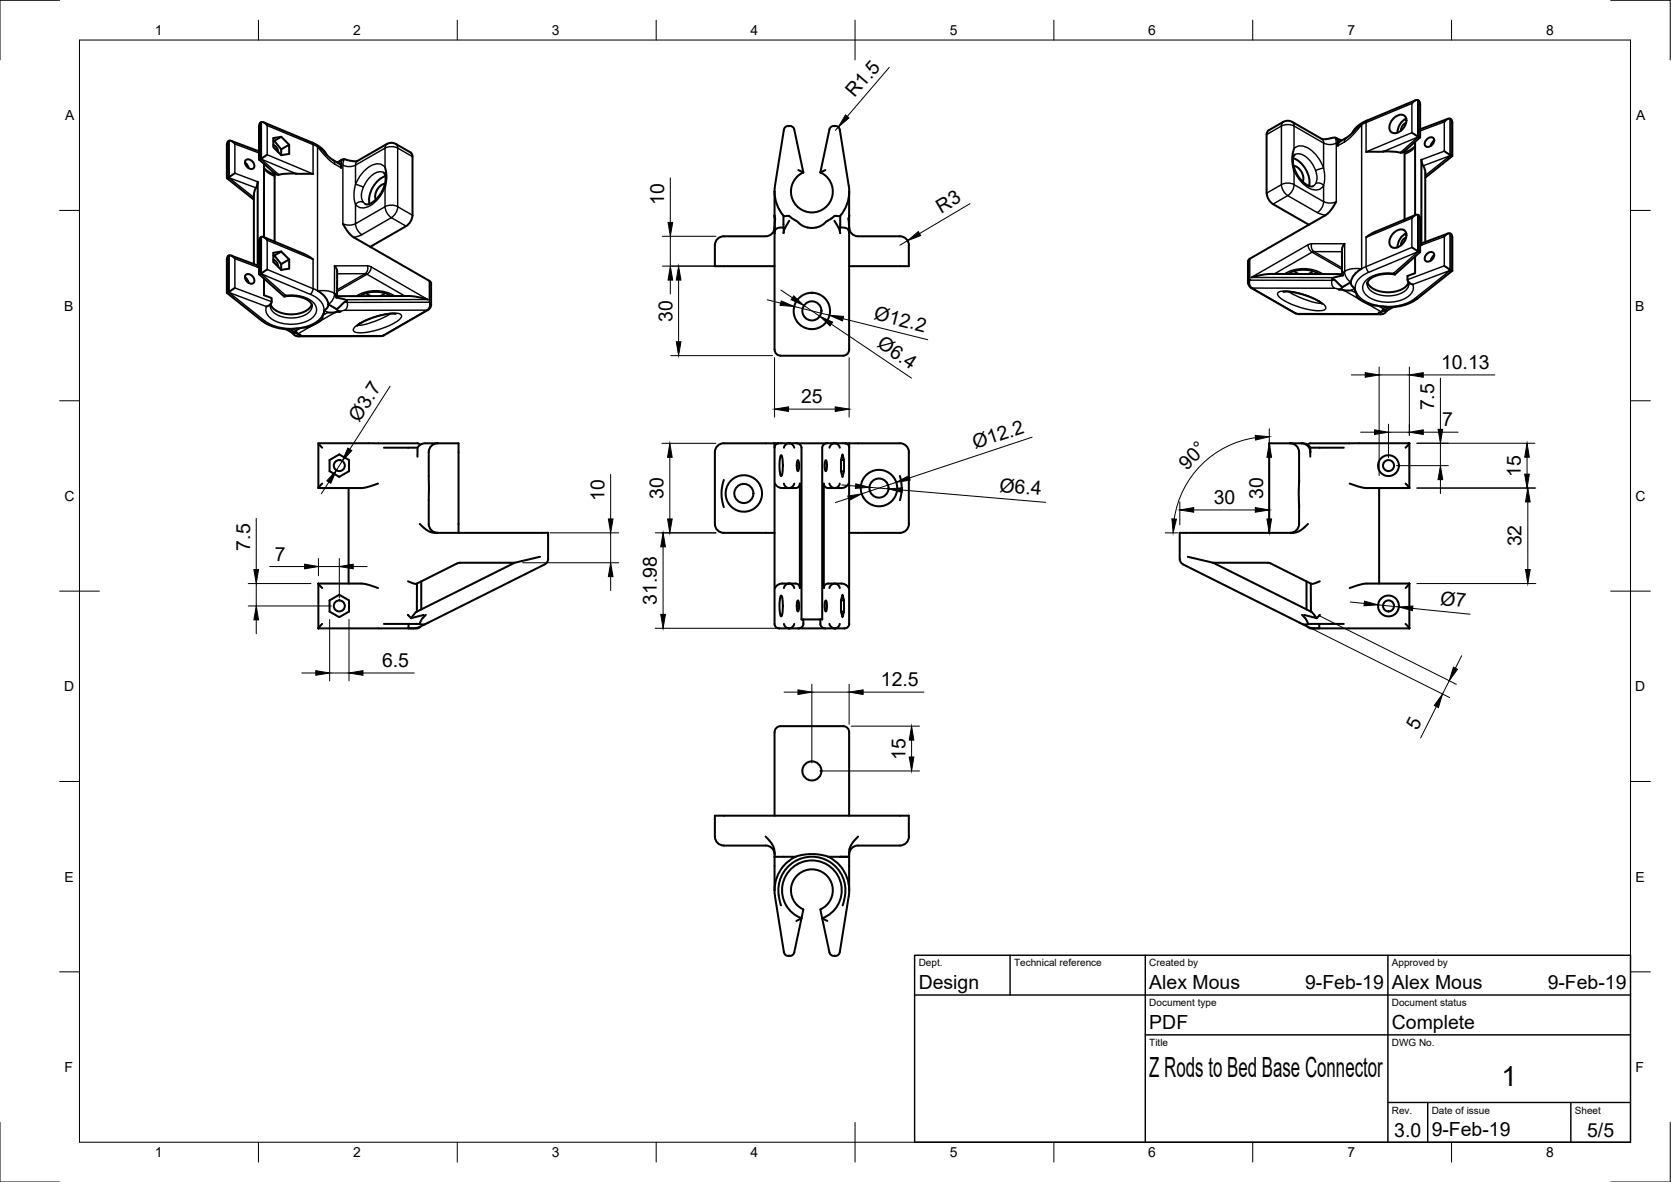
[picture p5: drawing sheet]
<svg xmlns="http://www.w3.org/2000/svg" width="420mm" height="297mm" viewBox="0 0 420 297" stroke-linecap="round" stroke-linejoin="round" font-family="sans-serif">
<!-- layer: Visible -->
<g fill="none" stroke="#000" stroke-width=".51">
<path d="M58.1 35.4l7 2.6M59.1 36.2a1.13 1.13 0 0 0-1.8-.6l-.3 .7v8.5l6.8 5.4M65.6 39.9l-.5 .2M65.6 39.9l.1 .1M66.3 30.7l13.2 5.6 1.4 1 1.2 1.6M67.2 38.9l-1.6 1M67.2 31.5a1.15 1.15 0 0 0-1.9-.5l-.2 .7v8.4M68.7 36.4a2.06 2.06 0 0 1 1.3 1.8M69 35.4l1.7 2.1 2-1.1v2.3l-2 .3M69 35.4l1.7-1 2 2M69 35.4h-.3M70.7 37.5v1.5"/>
<path d="M70.7 34.4l-2 .3v2.3l2 2M79.9 36.9l1.7 1.3M81.6 38.3l1.6 1.6 2.3 1.4 .3 .9v-1.9M103.2 38.3l.4 .4 .1 .7v14.7l-.5 1.5-1.1 1.2M103.3 38.3l-3.8-2.1a2.28 2.28 0 0 0-2.2 0l-7.6 4.3-1.8-.1-1.3-.4M198.4 31.8a.98 .98 0 0 1 1.3 .7l2.3 10.8-1.3-.6M198.4 31.7a1.14 1.14 0 0 0-1.3 .9l-2.3 15.5M209.9 31.7v.1M318.5 33.8v14.7M325.1 39.8a6.6 6.6 0 0 1 4 6.9M325.4 37.4l-.5 2.1 .1 1.9 .4 1.6M325.6 38.8l-.4 .8-.1 1.2 .3 1.3 .6 1.5 .8 1.3 1.2 1.1 1.2 .8h1"/>
<path d="M335.9 34.7l1.5 .6M342.4 31.3l-1.2 .8-2.2 2.2-2.3 1.4-.3 .9a1.62 1.62 0 0 0-.7-2l-3.2 .4-7.6-4.4a2.24 2.24 0 0 0-2.2 0l-3.7 2.2-.4 .4-.1 .6M343.5 38.2l6.2-.1 2.4 .2M350.4 29.7a2.06 2.06 0 0 1 3-.4 3.1 3.1 0 0 1-3.3 4.1 2.11 2.11 0 0 1 0-3.3zM353.2 38v17.2M353.6 30.9a2.01 2.01 0 0 0-1.3 1.9M353.6 29.8a4 4 0 0 0-2.2 3.5M355 33.3l1.6 1.1M355 26a1.15 1.15 0 0 1 1.8-.6l.3 .8v8.3l-.6-.1M355.8 36.7a6.4 6.4 0 0 1-2.6 1.6M355.8 35.7v18.4M355.9 25.2l-12.9 5.4-1.8 1.3-1.1 1.4"/>
<path d="M357.1 34.5l-4.2 3.7-.8 .2M358.8 35a.98 .98 0 0 1 1.5-.4 .98 .98 0 0 1 0 1.6 1.05 1.05 0 0 1-1.1 .7 1.05 1.05 0 0 1-1-.8zM360.6 35.3l-.5 .6-.4 .8M363.2 30.6a1.13 1.13 0 0 1 1.8-.5l.2 .7v8.4M363.2 38l1.4 1.1M364.1 29.9l-7 2.6M364.7 39.1l.5 .1M365.2 39.2l-6.8 5.4M57.5 44.6l-.5 .2M57.5 44.6l.1 .1M59.1 43.5l-1.6 1.1M61.6 40.8l.6 .6 .3 .8"/>
<path d="M61.8 40.3a1.49 1.49 0 0 1 1.7 .3 1.49 1.49 0 0 1 .2 1.7 1.54 1.54 0 0 1-1.6-.4 1.54 1.54 0 0 1-.3-1.6zM63.8 49l1-3.3v21.4l-.2-.4-6.5-2.5M63.8 49v17.4M65.1 40.1l4.5 3.8 3-.3h1.9M66.3 59.6l10.2 4.2 2.2 1.4M66.4 42.3l1.2 1 1.4 .6M66.4 41.2v18.4M69 43.5v17.2M74.4 43.7h4.3M85.8 40.3l-.9 .6M86 40.1l-1.2 .7M86.2 56.2l1.2 2 1.5 1.4 19.1 11 .4 .6"/>
<path d="M86.6 40l-.8 .3M96.4 43.4l.5 .7v1.2l-.3 1.4-.8 1.8-.9 1.3-1.1 .9-1.2 .6h-.7M96.8 46.2a3.2 3.2 0 0 0-2.3 3.9M96.8 42.1l.4 2.1-.4 2.9M96.9 44.3a6.6 6.6 0 0 0-4 6.9M102.1 56.8l-9 5.2M194.8 48.1a9.4 9.4 0 0 0 2.2 6.1M194.8 48.1v6.1l.1 .8M194.8 54.2l.1 .8M194.8 54.2v33.7M194.8 57.1a2.25 2.25 0 0 1-2.3 2.3h-10.5a2.25 2.25 0 0 0-2.3 2.2M194.9 55l-.1 3.1"/>
<path d="M197 54.2l1.4 .1 3.4 2.4 2.1 .6 1.3-.1 1.2-.4 3.5-2.5 1.4-.1M197 54.2v3M198.5 55.5l-1.1 1.8-.4 1.3 .1-.6a.58 .58 0 0 0-.1-.7 .58 .58 0 0 0-.7-.1l-1.2 .4-.3 1M206.3 43.3a5.3 5.3 0 0 1 2 8.1 5.3 5.3 0 0 1-8.3 0 5.3 5.3 0 0 1 2-8.1M207.5 42.7l-1.2 .6 2.3-10.8a1.38 1.38 0 0 1 1.3-.8 1.38 1.38 0 0 1 1.3 .9l2.3 15.5M209.8 55.5l1.2 2 .2 1.1 .1-1.4M211.3 57.2h1l.8 .3 .3 .3 .1 .8M211.3 54.2v3M213.4 55l.1 3.1M213.5 48.1v39.8a1.49 1.49 0 0 1-1.5 1.5h-15.7a1.54 1.54 0 0 1-1.5-1.5M213.5 54.2l-.1 .8M213.5 57.1a2.25 2.25 0 0 0 2.3 2.3h10.5a2.25 2.25 0 0 1 2.2 2.2"/>
<path d="M213.5 48.1a9.4 9.4 0 0 1-2.2 6.1M318.5 48.5l.2 1.1 1 1.4 9.4 5.5M325.3 41.7a3.2 3.2 0 0 1 2.3 3.9M329.1 56.5l-14.9 8.5M336 50.7l-1.1 1.7-1.1 1.3-4.7 2.8M350.4 58.6a1.85 1.85 0 0 1 3.1-.2 3.2 3.2 0 0 1-3.4 3.8 2.11 2.11 0 0 1 0-3.3zM353.6 59.7a2.01 2.01 0 0 0-1.3 1.9M353.6 58.6a4 4 0 0 0-2.2 3.6M355 54.8a1.15 1.15 0 0 1 1.8-.5l.3 .7v8.4l-.5-.2M355.9 54l-10.2 4.3-2.2 1.3M363.2 59.5a1.13 1.13 0 0 1 1.8-.6l.2 .7v8.5M364.1 58.7l-6.5 2.4-.2 .5v-21.5l.2 1.1 .6 1.2 .2 1.1v17.3"/>
<path d="M57 73.6l9.2 7.2 1.5 .9 2.3 .8 3.1 .3 3.9-.5 2.1-.8 1.8-1.3 .7-2.2 .8-.8 .1-.7 2.1 1.2 .6 .5 .4 .1-1.9 .3-1.3-.1M57.5 73.5l-.5 .1M57.5 73.5h.1M59.1 65a1.13 1.13 0 0 0-1.8-.6l-.3 .8v8.4M59.1 72.4l-1.6 1.1M61.6 69.7l.6 .6 .3 .8M61.8 69.1a1.49 1.49 0 0 1 1.7 .3 1.49 1.49 0 0 1 .2 1.7 1.54 1.54 0 0 1-1.6-.4 1.54 1.54 0 0 1-.3-1.6zM65.1 68.9l6.3 5.6 .4-.3M65.6 68.8l-.5 .1M65.6 68.8h.1M66.4 70v4.2l1.9 .7-.1 1.4-1.2 .7M67.2 67.7l-1.6 1.1"/>
<path d="M67.2 60.4a1.15 1.15 0 0 0-1.9-.6l-.2 .7v8.4M68 76.5a5.3 5.3 0 0 0 5.2 2.5 5.3 5.3 0 0 0 5.2-2.5M68.2 76.2l-.2 .7M68.7 65.3a2.06 2.06 0 0 1 1.3 1.8M69 64.2h-.3M70.7 66.4v1.4M70.7 63.2l-1.7 1 1.7 2.2 2-1.2M71.5 74.5l2.5-.1 2.3 .5 1.5 .8 .5 .5 .2 .7M72.7 65.2l-2-2-2 .3v2.3l2 2M72.7 65.2v2.3l-2 .3M79.9 73.1l1.2 .8 .8 1 .7 1.6M84.1 73.7l.5 1.1"/>
<path d="M84.1 66.8l.7 1.2v6.5M84.6 74.8l2.3 .5M84.8 74.5l-.2 .3M84.8 74.4h18l2.9 .4 1.9 .5M87.3 75.5l-.8 .5-1.9 1.7M90.5 74.4l1.8-.8 1.7-.3 2.4 .3 1.9 .8M92.2 73.6l1.1 .8M96.7 73.6l-1.1 .8M99.5 78.9h-1.9l-3 .7-2.9 1.1-1.9 1.2M107.6 77.9l-11.1 6.4M108.4 71.2v5.4a1.49 1.49 0 0 1-.8 1.2M179.7 61.6v5.3h15.1"/>
<path d="M228.5 61.6v5.3h-15M314.3 65l-.5 .6v5.4a1.49 1.49 0 0 0 .8 1.3M314.6 72.3l11.1 6.4M322.7 73.3h1.9l3 .7 2.9 1.1 1.9 1.3M323.9 68.9l1.5-.8 1.8-.3 2.5 .2 2 .9M325.5 68.1l1.1 .8M325.7 78.7l.8 .2M330 68.1l-1.1 .8M334.9 70l.8 .4 1.4 1.4a.46 .46 0 0 1 .4 .5 .46 .46 0 0 1-.6 .4h-.3l2 .3h1.2M337.4 68.9l.2 .3M337.4 68.9l-18-.1-2.9 .4-1.9 .5M337.6 69.2l-2.3 .6"/>
<path d="M338.1 61.3l-.4 .5-.3 .9v6.2M338.1 68.2l-.5 1M339.6 70.9l-2 1.2M342.4 67.5l-1.7 1.3-.7 1.1-.4 1M343.8 71a5.3 5.3 0 0 0 5.2 2.5 5.3 5.3 0 0 0 5.2-2.5M347.3 78.4l-.7 .1M347.8 77.6l-.5 .8M348.7 78.1l-.7 .7-.7 .2-20.9-.1M349.3 77.2l-2 1.2M350.3 77.2l-1.7 1-.7-.2M350.7 69l-2.5-.2-2.3 .5-1.4 .8-.6 .8-.2 .5M354 70.7l.2 .7"/>
<path d="M355 62.2l1.6 1M355.8 64.5v4.2l-1.9 .6 .2 1.4 1.1 .8M356.6 63.2l-.1 .1M357.1 63.4l-6.3 5.6-.4-.3M358.8 63.8a.98 .98 0 0 1 1.5-.3 .98 .98 0 0 1 0 1.5 1.05 1.05 0 0 1-1.1 .8 1.05 1.05 0 0 1-1-.9zM360.6 64.1l-.5 .6-.4 .8M363.2 66.8l2 1.3M364.7 67.9l-.1 .1M365.2 68.1l-9.5 7.4-2.3 1.1-2.9 .6h-1.4l-3.8-.4-1.6-.5-1.5-.8-.9-.8-.7-2.2-.7-.8-.3-.8M71.9 82.7l1.7 1M72.9 82.8l2 1.1M73.5 83.7l.4 .4 1 .4h20.9"/>
<path d="M74.3 83.6l-.7 .1M74.4 83.1l.5 .8M74.9 83.9l.6 .2M96.5 84.3l-.7 .2M80.1 111.4l.9 1.1M82.9 115.6l2.4-1.4 2.5 1.4v2.8l-2.5 1.4-2.4-1.4zM96.5 112.5h8.5M105 112.5v2.3M105.7 111.8a3.3 3.3 0 0 0-2.6-.4h-23v11.2M110 111.4h-2.5a2.58 2.58 0 0 0-2.5 1.1M110 111.4h5.3v22.5M110.1 111.4a2.25 2.25 0 0 0-2.3 2.3v18"/>
<path d="M194.6 111.4h1.1M194.6 111.4l.2 .2v.9M194.6 111.4h-12.6a2.22 2.22 0 0 0-2.3 2.2v18.1M194.8 112.5v44.3a1.14 1.14 0 0 0 1.2 1.1h4.7M195.7 111.4h4.6l.8 .3 .4 .7v43.3h.5v1.2l-.4 .7-.9 .3M195.7 111.4a1.13 1.13 0 0 0-.9 1.1M196.3 114.4h.1a8.3 8.3 0 0 1 0 5.2 8.7 8.7 0 0 1-.1-5.2zM197.1 112.5a1.32 1.32 0 0 1 1.3-1.1 1.32 1.32 0 0 1 1.3 1.1M200.4 111.4h7.4M200.6 115.7a2.64 2.64 0 0 1 .2 2.5l-.1 .2a3.5 3.5 0 0 1-.1-2.7zM207.5 115.7l.1-.1a3.4 3.4 0 0 1 0 2.8l-.3-1zM208.6 112.5a1.32 1.32 0 0 1 1.3-1.1 1.32 1.32 0 0 1 1.3 1.1"/>
<path d="M211.5 115.6v2.8l.3 1.4 .4-1.4h-.7M211.5 115.6h.7v2.8M211.5 115.6l.3-1.4 .4 1.4M212.6 111.4h-4.7l-.8 .3-.4 .7v43.3h-.4M212.6 111.4h1M212.6 111.4a1.13 1.13 0 0 1 .9 1.1M213.5 112.5v44.3a1.14 1.14 0 0 1-1.2 1.1h-4.8M213.6 111.4h12.7a2.22 2.22 0 0 1 2.2 2.2M213.6 111.4l-.1 1.1M218 119.2a4.6 4.6 0 0 1 7.5 2.3 4.6 4.6 0 0 1-5.5 5.6 4.6 4.6 0 0 1-2.5-7.4zM226.3 119.6l.4 2.6-.1 2.1-.3 1.4M228.5 113.7v18"/>
<path d="M324.4 111.4h2.8M324.4 111.4h-5.3v22.5M324.4 111.4a2.25 2.25 0 0 1 2.2 2.2v7.8M327.2 111.4h.1a2.45 2.45 0 0 1 2.2 1.1M327.2 111.4l1.3 .4M328.5 111.8l.8 1 .2 .8M329.5 112.5h8.4M329.5 112.5v1.2M329.5 113.7v1.1M354.4 111.4h-24a1.78 1.78 0 0 0-1.6 .4M354.4 111.4l-1 1.1M354.4 111.4v11.2"/>
<path d="M81 121.5l-.9 1.1M87.7 122.6v24M95.1 121.5l-3 1-1.1 .1h-10.9M105.5 131.7l1.9 1.6a3.9 3.9 0 0 0 2.6 .6M107.8 131.7a2.25 2.25 0 0 0 2.3 2.2M110 133.9h27.8v6.6a1.49 1.49 0 0 1-.8 1.3l-31.6 15.8-1.1 .3h-1.7v-1.1M135.8 139.9l-6.4 1.5M179.7 131.7a2.25 2.25 0 0 0 2.3 2.2h12.8M182 120.6l-.3 .9a10.5 10.5 0 0 0 .3 6M191.2 122.1l.4 1.7-.1 1.3-.3 .9M191.2 122a4.6 4.6 0 0 0-7-1.6 4.6 4.6 0 0 0 0 7.2 4.6 4.6 0 0 0 7-1.6M194.9 121.5l.7 .8 1 .3h3.6l.7-.3 .2-.6v-.2v26.3l-.2-.8-.7-.4-3.9 .1-.8 .3-.6 .8"/>
<path d="M197.1 121.5a1.32 1.32 0 0 0 1.3 1.1 1.32 1.32 0 0 0 1.3-1.1M208.6 121.5a1.32 1.32 0 0 0 1.3 1.1 1.32 1.32 0 0 0 1.3-1.1M213.4 121.5l-.6 .8-1.1 .3h-3.6l-.7-.3-.3-.6v-.2v26.3l.3-.8 .7-.4 3.9 .1 .8 .3 .6 .8M228.5 131.7a2.25 2.25 0 0 1-2.2 2.2h-12.8M298.7 139.9l6.3 1.5M324.4 133.9h-27.8l.1 6.6a1.56 1.56 0 0 0 .8 1.3l31.5 15.8 1.1 .3h1.7v-1.1M326.6 120.6v6.9M326.6 131.7a2.25 2.25 0 0 1-2.2 2.2M326.6 126.7v5M328.9 131.7l-1.9 1.6a4 4 0 0 1-2.6 .6M339.4 121.5l2.3 .8 1.8 .3h10.9M346.8 122.6v24"/>
<path d="M353.4 121.5l1 1.1M80.1 146.6h10.9l1.7 .4 2.4 .8M80.1 146.7l.9 1.1M80.1 146.6v11.3M81 156.8l-.9 1.1M82.9 150.9l2.4-1.4 2.5 1.4v2.8l-2.5 1.4-2.4-1.4zM102.6 154.5l.8 .8M102.6 146.1l1.5 .5 .6 .1 10.7-5.3h14l-24.8 12.4-1.2 1.5M104.8 146.6v7.1M105.6 156.8l.7 .2 .7-.2M105.7 157.5l-.9 .4h-24.7M105.9 146.1v7"/>
<path d="M106.5 154.5l-3.1 .8M107.1 154.5l-1.1 1.1-.4 1.2h-9.1M196.3 149.7h.1a8.3 8.3 0 0 1 0 5.2 8.7 8.7 0 0 1-.1-5.2zM197.1 156.8a1.32 1.32 0 0 0 1.3 1.1 1.32 1.32 0 0 0 1.3-1.1M197.1 147.8a1.32 1.32 0 0 1 1.3-1.1 1.32 1.32 0 0 1 1.3 1.1M200.6 150.9a2.64 2.64 0 0 1 .2 2.6l-.2 .1-.3-1.1zM200.7 157.9h6.8M202 155.7h4.3M206.3 155.7l.1 1.6 .5 .4 .6 .2M207.5 151l.1-.1a3.2 3.2 0 0 1 0 2.8l-.3-1zM208.6 156.8a1.32 1.32 0 0 0 1.3 1.1 1.32 1.32 0 0 0 1.3-1.1M208.6 147.8a1.32 1.32 0 0 1 1.3-1.2 1.32 1.32 0 0 1 1.3 1.2"/>
<path d="M211.5 150.9h.7v2.8l-.4 1.4-.3-1.4zM211.5 150.9l.3-1.4 .4 1.4M211.5 153.7h.7M305 141.4l24.8 12.4 1.2 1.5-3.1-.8M305 141.4h13.8M318.8 141.4l.6 .2 10.3 5.1h.5l1.7-.6M327.4 154.5l1 1.1 .5 1.2M328.5 146.1v7M328.8 157.5l.9 .4h24.7M328.9 156.8h2.9M328.9 156.8l-.7 .2-.7-.2M329.6 146.6v7.1"/>
<path d="M331.8 156.8h6.1M331.9 154.5l-.9 .8M353.4 156.8l1 1.1M354.4 146.6h-10.9l-1.8 .4-2.3 .8M354.4 146.7l-1 1.1M354.4 146.6v11.3M194.8 184v21M194.8 184a1.49 1.49 0 0 1 1.5-1.5h15.7a1.49 1.49 0 0 1 1.5 1.5v21M192.5 210.2l1.2 1.3 .8 1.3 .2 1 .1 1.5M194.8 215.3v8.4M194.8 215.3h5.2M200 215.3l1.4-.4 2.2-.3 2 .1 2.6 .6"/>
<path d="M200 215.3a9.4 9.4 0 0 0-5.2 8.4M208.2 215.3h5.3M208.2 215.3a9.4 9.4 0 0 1 5.3 8.4M211.3 215.3h2.2M213.5 215.3v8.4M215.8 210.2l-1.9 2.4-.3 1-.1 1.7M228.5 210.2v-5.2h-48.8v5.2a2.25 2.25 0 0 0 2.3 2.3h10.5a2.22 2.22 0 0 1 2.3 2.2M228.5 210.2a2.29 2.29 0 0 1-2.2 2.3h-10.5a2.25 2.25 0 0 0-2.3 2.2M194.8 223.7l2.3 15.6a1.15 1.15 0 0 0 1.3 .9M195.8 225.1l.6 2.4M201.5 230.8l-1.3 .6M201.5 230.8l-1.8 8.5a1.02 1.02 0 0 1-1.3 .8"/>
<path d="M202 228.5l-.5 2.3M206.3 228.5l.4 2.3 1.3 .6M206.3 228.5a5.3 5.3 0 0 0 2-8 5.3 5.3 0 0 0-8.3 0 5.3 5.3 0 0 0 2 8M212.5 225.1l-.6 2.4M212.5 225.1a8.4 8.4 0 0 0-8.4-9.8 8.4 8.4 0 0 0-8.3 9.8M213.5 223.7l-2.3 15.6a1.37 1.37 0 0 1-1.3 .9 1.37 1.37 0 0 1-1.3-.9l-1.8-8.5a7.5 7.5 0 0 0 3.4-11.6 7.5 7.5 0 0 0-12.1 0 7.5 7.5 0 0 0 3.4 11.6M209.9 240.1v.1"/>
<circle cx="204.1" cy="78.1" r="4.6"/>
<circle cx="204.1" cy="78.1" r="2.4"/>
<circle cx="85.3" cy="117" r="1.39"/>
<circle cx="349.1" cy="117" r="2.62"/>
<circle cx="349.1" cy="117" r="1.39"/>
<circle cx="187" cy="124" r="2.4"/>
<circle cx="221" cy="122.7" r="2.4"/>
<circle cx="85.3" cy="152.3" r="1.39"/>
<circle cx="349.1" cy="152.3" r="2.62"/>
<circle cx="349.1" cy="152.3" r="1.39"/>
<circle cx="204.1" cy="193.7" r="2.4"/>
</g>
<g fill="#000">
<circle cx="198.4" cy="111.4" r=".25"/>
<circle cx="209.9" cy="111.4" r=".25"/>
<circle cx="209.9" cy="122.6" r=".25"/>
<circle cx="198.4" cy="157.9" r=".25"/>
<circle cx="198.4" cy="146.6" r=".25"/>
<circle cx="209.9" cy="157.9" r=".25"/>
<circle cx="194.8" cy="215.3" r=".25"/>
</g>
<!-- layer: Visible Narrow -->
<g fill="none" stroke="#000" stroke-width=".36">
<path d="M57.4 35.5v9.2M57.6 35.4v9.1M65.1 38.4l-6-2.2v7.3l5.7 2.2M65.5 30.8v9.2M65.7 30.7v9.2M67.2 31.5l11.5 4.9v7.3l-11.5-4.8zM78.5 35.8l.2 .5M78.7 36.3l1.2 .6M79.8 36.9v36.2h2.3l2 .6v-6.9h8.3a1.7 1.7 0 0 1-.6 2M79.8 36.9l3.2 3.5 2.8 1.8M97.3 36.2l-.4 .4-.1 .6 1.6-.4 1.6 .4M99.5 36.2l.4 .4 .1 .6"/>
<path d="M100 37.2l3.7 2.2M100 37.2v14.8M322.2 31.7l-3.7 2.1M322.2 31.7v14.7M322.2 31.7l1.6-.4 1.6 .4M322.7 30.6l-.4 .4-.1 .7M324.9 30.6l.4 .4 .1 .7M325.4 31.7v5.7a3.2 3.2 0 0 1 4.4 .4l2 2.3 1 2.2M325.4 31.7l7.4 4.2v6.4M325.6 38.8a3.2 3.2 0 0 1 3.7 1.4 7.4 7.4 0 0 1 1.8 4.2v.6a2.51 2.51 0 0 1-.9 1.8M332.4 34.9l.3 .4 .1 .7 .5 .2 1.7 .1 1-.4M335.7 34.6l.3 1.3"/>
<path d="M336 35.9v14.8l-1.6 .3-1.6-.3-.4 1.5-1.2 1.2M336.2 34.8l.4 .7v.3l-.2-.1M336.4 36.6l1.9-1.1 1.2-.9 2.9-3.2v36.1a7.1 7.1 0 0 0-3.3 .2l-1 .5v-6.9l-8.3-.1M338.5 34.6l-.3 .4-.1 .7M343.5 30.8l11.5-4.8v7.3l-11.5 4.9zM343.5 30.8l-1.1 .5M343.7 30.3l-.2 .5M347.8 38.1l8.7-3.7-4.4 4M355.8 37l-1.1 1-1.5 .8M356.5 25.2v9.1M356.7 25.3v9.2M357.1 32.9l6.1-2.3v7.4l-5.8 2.1"/>
<path d="M364.6 29.8v9.2M364.8 30v9.1M64.4 47.2l-6.8-2.5 6.2 4.9M65.5 59.7v9.1M65.7 59.5v9.2M66.4 42.5l1.1 1 1.6 .8M74.4 43.7l-8.7-3.7 4.4 3.9M83.7 40.2l.3 .4 .2 .6M86.2 41.5v14.7M86.2 56.2l1.6 .4 1.6-.4 .5 1.6 1.1 1.2 7.4-4.3 3.7 2.1M86.6 40l-.4 1.5 1 .3h1.2l1-.3 .1-.6 .4-.4M89.4 51.4a2.89 2.89 0 0 0 4.3-.1l2-2.1 1.1-2.1v4.9l-7.4 4.2z"/>
<path d="M91 59l-2 .6M91.4 50.8a1.59 1.59 0 0 0-2 .6M91.4 50.8l.5 .5M96.5 43.4a3.3 3.3 0 0 0-3.9 1.6l-1.2 2.1M96.8 42.1v-4.9l-7.4 4.3v4.9l-.4 2.1v1.5l.4 1.4M96.8 42.1a2.89 2.89 0 0 0-4.3 0l-2 2.2-1.1 2.1 2 .7-.5 1.8v1l.5 .9M96.8 51.9l1.6-.4 1.6 .4-.5 1.6-1.1 1.2-1.1-1.2zM100 52l3.7 2.1M322.2 46.4l-3.7 2.1M322.2 46.4l1.6-.4 1.6 .4M322.2 46.4l.5 1.6 1.1 1.1M323.8 49.2l-3.7 2.1"/>
<path d="M323.8 49.2l7.4 4.2M325.4 46.4v-3.5a7.8 7.8 0 0 0 5.1 4.8 2.18 2.18 0 0 0 2.3-1.1M325.4 46.4l7.4 4.3v-4.1M325.4 46.4l-.5 1.6-1.1 1.1M330.8 46.1a1.67 1.67 0 0 1 2 .5M331.2 53.4l2.1 .7M332.8 42.3l.3 1.7-.3 2.6M332.8 42.3l-2 .6M343.5 59.6l11.5-4.8v7.4l-11.5 4.8zM356.5 54v9.1M356.7 54.1v9.2M357.8 41.7l6.8-2.6-6.2 5"/>
<path d="M364.6 58.6v9.2M364.8 58.8v9.2M57.4 64.3v9.2M57.6 64.2v9.1M64.8 67.1l-5.7-2.1v7.4l9.2 3.4M67.2 60.4l11.5 4.8v7.3l-11.5-4.8zM68 76.9a3.2 3.2 0 0 0 2.6 2.6 7.2 7.2 0 0 0 7.6-1.6l.3-1M78 74l-12.3-5.2 6.1 5.4a7.9 7.9 0 0 1 7.4 2.4 2.65 2.65 0 0 1-1.5 3.8 9.6 9.6 0 0 1-9.8-.6 2.53 2.53 0 0 1-.9-2.8l-9.4-3.5 8.9 7.1M78.1 74a4.6 4.6 0 0 1 3.4 4.1 5.6 5.6 0 0 1-4.6 4 12.5 12.5 0 0 1-10.4-1.5h-.7M78.7 72.5l-.2 .8-.5 .7M78.7 72.5l1.2 .6M81.6 78l.8 .5-1.2 .7"/>
<path d="M84.2 73.8l-.5 1.5-1.1 1.2M84.3 78.5l-4 2.3M85.6 78.3l1-.3 20.8-.1-11.2 6.5h-20.8l.1-.3M86.7 75.8l.6 .2M87.3 76a1.72 1.72 0 0 1-.6 2M91.8 68.8h-7M91.8 68.8l-7 4M91.8 68.8l.5 .1M92.3 68.9l9.5 5.5M92.3 68.9l-7.5 4.4M92.4 66.8l1 .3M93.3 67.1l14.3 8.2h-20.7l.4 .2v.5"/>
<path d="M93.3 67.1l-.2 .8-.8 1M98.2 78.8a19.4 19.4 0 0 1-8.2 2.9M99.2 74.4a9.2 9.2 0 0 0-9.6 0M107.9 70.6v5.4M107.9 76h-20.6M108 75.9a1.72 1.72 0 0 1-.6 2l.2-.1M108 76l.4 .6M313.8 71l.5-.6a1.72 1.72 0 0 0 .5 2l-.2-.1M314.2 65v5.4h20.7M321.4 73.5a9 9 0 0 1 6 .4l.6 .2a9.7 9.7 0 0 1 5.3 3l.1 .4a2.73 2.73 0 0 1-2.7 .5 19.2 19.2 0 0 1-9-3.3l-.5-.7zM323 68.8a9.2 9.2 0 0 1 9.6 .1M324 73.3a19.4 19.4 0 0 0 8.2 2.9"/>
<path d="M325.7 78.7l.8 .2M328.8 61.5l-14.2 8.2 20.7 .1-.4 .2v.4M329.8 61.2l-.9 .3 .4 1.3 .6 .6M329.8 61.2a1.72 1.72 0 0 0 .6 2M329.9 63.4l-9.5 5.4M329.9 63.4l7.5 4.3M330.4 63.2l-.5 .2M330.4 63.2l7 .1M330.4 63.2l7 4.1M331.3 75.5l.3 .1M334.9 70.4a1.72 1.72 0 0 0 .6 2M335.5 70.3l-.6 .1"/>
<path d="M336.6 72.7l-1-.3h-20.8l11.2 6.4 20.7 .1M337.9 72.9l3.9 2.3M338.1 68.2l.4 1.6 1.2 1.1M340.6 72.5l-.8 .5 1.2 .7M342.4 67.5l1.1-.5 .2 .8 .5 .6M343.4 76.1l3.9 2.3M343.7 71.3a3.2 3.2 0 0 0 2.7 2.7 7.2 7.2 0 0 0 7.5-1.6l.4-1.1M346.6 76.9l1.2 .7 .8-.5M346.6 78.5l.3 .2-.2 .2M346.7 78.8l.4 .2M356.4 75l-.7 .1 8.9-7.1-9.4 3.5a2.73 2.73 0 0 1-1.5 3.3 9.7 9.7 0 0 1-9.9-.4 2.53 2.53 0 0 1 .1-4.3 9.3 9.3 0 0 1 6.5-1.4l6.1-5.4-12.4 5.1a4.6 4.6 0 0 0-3.3 4.2 5.6 5.6 0 0 0 4.5 3.9 12.5 12.5 0 0 0 10.4-1.4M357.4 61.6l5.8-2.1v7.3l-9.3 3.5"/>
<path d="M75.6 84.4l-.5 .1M75.6 82.4l-1.2 .7-.8-.5M78.8 81.7l-3.9 2.2M89.2 82.2a17.7 17.7 0 0 1 11.1-3.4 .74 .74 0 0 1 .7 .6 .74 .74 0 0 1-.5 .8 18 18 0 0 1-10.8 3.4 .74 .74 0 0 1-.8-.5 .74 .74 0 0 1 .3-.9zM90.9 81.1l-.3 .1M96.5 84.3l-.7 .2"/>
</g>
<!-- layer: Border -->
<g fill="none" stroke="#000" stroke-width=".25">
<path d="M15 .1h-15v15M20 10.1h390v276.9h-390zM65 5.1v5M115 5.1v5M165 5.1v5M215 5.1v10M265 5.1v5M315 5.1v5M365 5.1v5M405 .1h15v15M15 52.9h5M410 52.9h5"/>
<path d="M15 100.7h5M410 100.7h5M15 148.6h10M405 148.6h10M15 196.4h5M410 196.4h5M15 244.2h5M410 244.2h5M0 282.1v14.9h15M65 287v5M115 287v5M165 287v5"/>
<path d="M215 282.1v9.9M265 287v5M315 287v5M365 287v5M420 282.1v14.9h-15"/>
</g>
<!-- layer: TitleBlock -->
<path d="M230 240.1h180v46.9h-180zM230 250h180M254 240.1v9.9M288 240.1v46.9M349 240.1v46.9M288 260.1h122M349 277.1h61M359 277.1v9.9M395 277.1v9.9" fill="none" stroke="#000" stroke-width=".36"/>
<!-- layer: Dimensions -->
<g fill="none" stroke="#000" stroke-width=".25">
<path d="M223.6 16.9l-10.6 12.4M210.8 31.9l-.8 .9M166.6 59.4h13.4M168.6 44.7v11.2M168.6 59.4v7.5M243.9 51.2l-12.7 7.5M166.6 66.9h13.4M168.6 70.4v3.5M170.6 70.4v15.5M192.9 75.3l3.4 .9M196.3 72.9l2.9 1.9M199.7 77l8.9 2.2"/>
<path d="M202.1 76.8l4 2.7M228.2 60.5l-1.9 1.1M98.1 97.1l-10.2 15.8M168.6 89.4h25.7M194.8 89.9v14.9M209 81.4l20.2 13.6M212 80.1l21.3 5.3M213.5 89.9v14.9M339.8 94.2h3.5M346.8 92.2v27.3M346.8 94.2h7.6M354.4 92.2v17.2"/>
<path d="M357.9 94.2h18M362.2 95v12.9M86.1 115.9l-1.5 2.3M153.5 119.2v11.2M166.4 111.4h13.6M168.4 114.9v15.5M198.3 102.8h11.7M259.5 109.9l-30.8 10.2M315.7 110a24.2 24.2 0 0 0-20.4 20.4M319.2 107.7v4M319.2 114.9v17M342.1 108.6h3.5"/>
<path d="M349.1 106.6v8.4M349.1 108.6h5.3M351.1 117h13.1M356.3 111.4h29.7M357.9 108.6h8.7M362.2 111.4v5.6M384 114.9v4.3M64.4 130.3v12.8M82.7 121.1l-1.9 3M138.3 133.9h17.3M153.5 133.9v7.5M164.7 133.9h15.3"/>
<path d="M166.7 137.4v17M211.6 121.9l3.5 .3M213.4 125.2l-3.4 1.1M218.6 122.5l4.8 .4M225.4 121.2l-8.7 2.9M226.9 123.2l36 3M293 133.9h3.1M296.7 126.1v5.8M300.1 128.2h15.5M356.3 122.6h29.9M362.2 120.5v3.5M384.2 126.1v17"/>
<path d="M62.4 146.6h15.8M62.4 152.3h20.9M64.4 146.6v5.7M64.4 155.8v3.5M67.8 142.4h8.8M80.1 140.4v4.3M80.1 142.4h5.2M82.9 155.7v15.4M85.3 140.4v9.9M87.8 155.7v15.4M88.8 142.4h3.5M131.4 141.4h24.2"/>
<path d="M153.5 144.9v3.5M164.7 157.9h31.1M328.5 157.3l36 18M331.6 154.7l34.6 17.3M339.5 151.3l3.5 .3M346.5 152l5.2 .5M355.2 152.9l14.4 1.5M356.3 146.6h29.9M75.9 169.1h3.5M82.9 169.1h4.9M91.3 169.1h12.9M197.1 173.9h3.5"/>
<path d="M204.1 171.9v19.8M204.1 173.9h9.4M213.5 171.9v10.1M217 173.9h15.3M361.2 177.6l-4 7.8M364.4 171.1l-1.7 3.3M367.5 164.8l-1.5 3.1M206.1 193.7h25.1M214 182.5h17.2M229.2 186v4.2"/>
</g>
<g fill="#000" stroke="#000" stroke-width=".25">
<path d="M212.6 28.9l.9 .7-2.7 2.3zM168 55.9h1.1l-.5 3.5zM228.2 60.5l2.7-2.3 .6 1zM168.6 66.9l.5 3.5h-1.1zM170.6 66.9l.6 3.5h-1.1zM196.4 75.6l3.3 1.4-3.5-.3zM199.6 74.3l2.5 2.5-3.2-1.5zM208.6 79.2l3.5 .3-.3 1.2zM170.1 85.9h1.1l-.6 3.5zM206.1 79.5l3.3 1.4-.7 1zM343.3 93.6l3.5 .6-3.5 .6zM354.4 94.2l3.5-.6v1.2z"/>
<path d="M87.5 112.6l1 .6-2.4 2.7zM168.4 111.4l.6 3.5h-1.1zM194.8 102.8l3.5-.6v1.2zM210 102.2l3.5 .6-3.5 .6zM225.4 121.2l3.1-1.6 .4 1.1zM315.6 109.4l3.6 .4-3.5 .8zM319.2 111.4l.5 3.5h-1.1zM345.6 108l3.5 .6-3.5 .6zM354.4 108.6l3.5-.6v1.2zM361.6 107.9h1.2l-.6 3.5zM384 111.4l.5 3.5h-1.1zM383.4 119.2h1.1l-.5 3.4z"/>
<path d="M84.6 118.2l-1.4 3.3-1-.7zM153 130.4h1.1l-.6 3.5zM166.7 133.9l.6 3.5h-1.2zM167.9 130.4h1.1l-.6 3.5zM213.2 124.7l3.5-.6-3.2 1.7zM215.2 121.6l3.4 .9-3.5 .2zM223.4 122.9l3.5-.3-.1 1.1zM294.7 130.4l1.1 .1-.8 3.4zM296.7 128.2l3.4-.6v1.1zM315.6 127.6l3.6 .6-3.6 .5zM318.6 130.4h1.1l-.5 3.5zM362.2 117l.6 3.5h-1.2z"/>
<path d="M384.2 122.6l.5 3.5h-1.1zM64.4 152.3l.6 3.5h-1.2zM63.8 143.1h1.2l-.6 3.5zM76.6 141.8l3.5 .6-3.5 .5zM85.3 142.4l3.5-.6v1.1zM153.5 141.4l.6 3.5h-1.1zM166.1 154.4h1.2l-.6 3.5zM343.1 151.1l3.4 .9-3.5 .2zM351.7 152.5l3.6-.2-.1 1.2zM383.6 143.1h1.1l-.5 3.5zM79.4 168.5l3.5 .6-3.5 .6zM87.8 169.1l3.5-.6v1.2z"/>
<path d="M200.6 173.4l3.5 .5-3.5 .6zM213.5 173.9l3.5-.5v1.1zM362.7 174.4l-1 3.4-1.1-.5zM365.4 167.7l1.1 .5-2.1 2.9zM228.6 190.2h1.2l-.6 3.5zM229.2 182.5l.6 3.5h-1.2z"/>
</g>
<g font-size="7">
<text x="289" y="270.6">Z Rods to Bed Base Connector</text>
<text x="377.5" y="273">1</text>
</g>
<g font-size="4.9">
<text x="214.9" y="24.8" transform="rotate(-49 214.9 24.8)">R1.5</text>
<text x="167" y="51.4" transform="rotate(-90 167 51.4)">10</text>
<text x="236.6" y="53.7" transform="rotate(-31 236.6 53.7)">R3</text>
<text x="169.1" y="80.8" transform="rotate(-90 169.1 80.8)">30</text>
<text x="219.5" y="80.3" transform="rotate(14 219.5 80.3)">Ø12.2</text>
<text x="220.3" y="87" transform="rotate(34 220.3 87)">Ø6.4</text>
<text x="362.3" y="92.7">10.13</text>
<text x="201.4" y="101.3">25</text>
<text x="90.3" y="106.2" transform="rotate(-57 90.3 106.2)">Ø3.7</text>
<text x="360.6" y="103.1" transform="rotate(-90 360.6 103.1)">7.5</text>
<text x="362.6" y="107.1">7</text>
<text x="245.2" y="112.9" transform="rotate(-18 245.2 112.9)">Ø12.2</text>
<text x="298.4" y="118.3" transform="rotate(-45 298.4 118.3)">90°</text>
<text x="382.4" y="119.9" transform="rotate(-90 382.4 119.9)">15</text>
<text x="152" y="125.9" transform="rotate(-90 152 125.9)">10</text>
<text x="166.9" y="125.4" transform="rotate(-90 166.9 125.4)">30</text>
<text x="251.2" y="123.6" transform="rotate(5 251.2 123.6)">Ø6.4</text>
<text x="317.6" y="125.4" transform="rotate(-90 317.6 125.4)">30</text>
<text x="305.2" y="126.6">30</text>
<text x="382.6" y="137.3" transform="rotate(-90 382.6 137.3)">32</text>
<text x="62.9" y="138.4" transform="rotate(-90 62.9 138.4)">7.5</text>
<text x="69.1" y="140.9">7</text>
<text x="165.2" y="152" transform="rotate(-90 165.2 152)">31.98</text>
<text x="362" y="151.9" transform="rotate(6 362 151.9)">Ø7</text>
<text x="96.1" y="167.6">6.5</text>
<text x="221.5" y="172.4">12.5</text>
<text x="356.4" y="183.6" transform="rotate(-64 356.4 183.6)">5</text>
<text x="227.6" y="191" transform="rotate(-90 227.6 191)">15</text>
<text x="231" y="248.5">Design</text>
<text x="289" y="248.5">Alex Mous</text>
<text x="328.1" y="248.5">9-Feb-19</text>
<text x="350" y="248.5">Alex Mous</text>
<text x="389.1" y="248.5">9-Feb-19</text>
<text x="289" y="258.6">PDF</text>
<text x="350" y="258.6">Complete</text>
<text x="350.6" y="285.7">3.0</text>
<text x="360" y="285.5">9-Feb-19</text>
<text x="399.1" y="285.7">5/5</text>
</g>
<g font-size="3.5">
<text x="39" y="8.8">1</text>
<text x="88.8" y="8.8">2</text>
<text x="138.8" y="8.8">3</text>
<text x="188.7" y="8.8">4</text>
<text x="238.8" y="8.8">5</text>
<text x="288.7" y="8.8">6</text>
<text x="338.8" y="8.8">7</text>
<text x="388.8" y="8.8">8</text>
<text x="16.4" y="30.2">A</text>
<text x="411.4" y="30.2">A</text>
<text x="16.2" y="78">B</text>
<text x="411.2" y="78">B</text>
<text x="16.2" y="125.9">C</text>
<text x="411.2" y="125.9">C</text>
<text x="16.2" y="173.7">D</text>
<text x="411.2" y="173.7">D</text>
<text x="16.2" y="221.6">E</text>
<text x="411.2" y="221.6">E</text>
<text x="16.2" y="269.4">F</text>
<text x="411.2" y="269.4">F</text>
<text x="39" y="290.8">1</text>
<text x="88.8" y="290.8">2</text>
<text x="138.8" y="290.8">3</text>
<text x="188.7" y="290.8">4</text>
<text x="238.8" y="290.8">5</text>
<text x="288.7" y="290.8">6</text>
<text x="338.8" y="290.8">7</text>
<text x="388.8" y="290.8">8</text>
</g>
<g font-size="2.5">
<text x="231" y="242.9">Dept.</text>
<text x="255" y="242.9">Technical reference</text>
<text x="289" y="242.9">Created by</text>
<text x="350" y="242.9">Approved by</text>
<text x="289" y="252.8">Document type</text>
<text x="350" y="252.8">Document status</text>
<text x="289" y="262.9">Title</text>
<text x="350" y="262.9">DWG No.</text>
<text x="350" y="279.9">Rev.</text>
<text x="360" y="279.9">Date of issue</text>
<text x="396" y="279.9">Sheet</text>
</g>
</svg>
